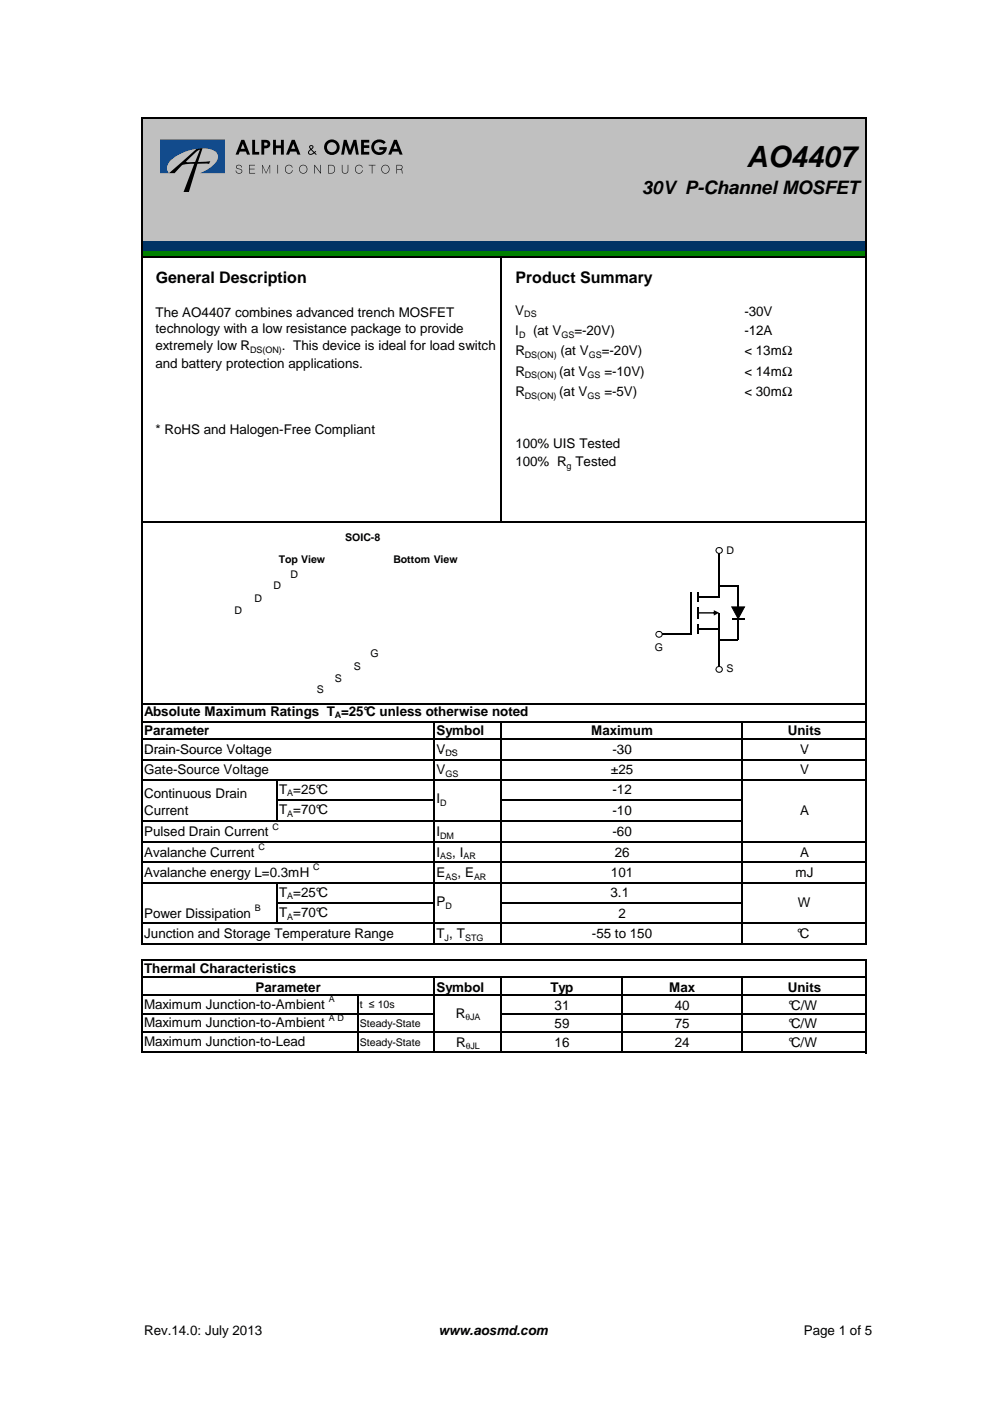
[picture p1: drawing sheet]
<svg xmlns="http://www.w3.org/2000/svg" width="210mm" height="297mm" viewBox="0 0 210 297" stroke-linecap="round" stroke-linejoin="round" font-family="sans-serif">
<path d="M30.1 25.2h153.6v25.9h-153.6z" fill="#c0c0c0"/>
<path d="M30.1 51.1h153.6v2.2h-153.6z" fill="#003365"/>
<path d="M30.1 53.3h153.6v1.3h-153.6z" fill="#008000"/>
<path d="M30 25v134.3M30.1 25.1h153.7M183.6 25.2v134.1M30.1 54.5h153.7M106.3 54.7v56M30.1 110.6h153.7M30.1 149.3h153.7M30.1 153.2h153.7M30.1 156.7h153.7M92 153.3v6M106.3 153.3v6M157.3 153.3v6" fill="none" stroke="#000" stroke-width=".25"/>
<g fill="#251a05">
<path d="M51.5 30.5h1.5l-.1 .1-.5 .2-.7 2.1a1.63 1.63 0 0 0 1.8-.5v.1a.59 .59 0 0 1-.5 .7l-2.5-.1 .1-.1 .5-.2 .7-2-.4-.2z"/>
<path d="M54.3 30.5h1.3a.72 .72 0 0 1 1 .3 .72 .72 0 0 1-.4 1 .74 .74 0 0 1-1.1 0l.1-.1a.62 .62 0 0 0 .6-.3 .62 .62 0 0 0-.1-.7l-.4 .1-.7 1.9-.1 .2 .5 .1-.1 .1-1.4 .1 .4-.3 .4-.9 .3-1.2-.3-.2z"/>
<path d="M57.1 30.5h1.5l-.1 .1-.4 .1-.3 1h.9h.6l.3-1-.4-.1 .1-.1h1.4l-.5 .2-.1 .3-.6 1.9 .3 .1v.1l-1.4-.1a.75 .75 0 0 0 .7-.8l.1-.3h-1.5l-.4 1 .4 .1v.1h-1.5l.1-.1 .4-.1 .2-.5 .6-1.7-.4-.1z"/>
<path d="M73.5 30.5h1l.3 1.8 1-1.3a1.21 1.21 0 0 1 1.4-.5l-.5 .4-.6 2 .4 .1-.1 .2-1.4-.1v-.1a.69 .69 0 0 0 .7-.8l.4-1.2-1.8 2.2h-.1l-.3-2.1-.6 1.7 .3 .2v.2h-1.1l.5-.4 .7-1.7 .1-.3-.4-.1z"/>
<path d="M77.5 30.5h2.7l-.1 .7-.2-.1a.52 .52 0 0 0-.3-.4 .52 .52 0 0 0-.5 0h-.5l-.3 1a.81 .81 0 0 0 1.1-.4h.1l-.3 1h-.2l.1-.3a.66 .66 0 0 0-1-.1l-.3 .9a1.61 1.61 0 0 0 2-.4v.1a.86 .86 0 0 1-1.3 .6l-1.9 .1v-.2a.46 .46 0 0 0 .7-.4l.6-1.9h-.4z"/>
<path d="M80.9 31.1a1.99 1.99 0 0 1 2.5-.3l-.2 .4a1 1 0 0 0-1-.6 1 1 0 0 0-.9 .8 .98 .98 0 0 0 .1 1.6 .68 .68 0 0 0 .8-.2 .68 .68 0 0 0 .1-.7l-.2-.1v-.1h1.3l-.3 .2a1.24 1.24 0 0 1-1.6 1.1 1.01 1.01 0 0 1-1.2-.5 1.01 1.01 0 0 1 .3-1.2z"/>
<path d="M47.9 35l.6-.1 .5 .1-.2 .4-.1-.4h-.5a.63 .63 0 0 0 .3 1.1 .81 .81 0 0 1-.2 1.1 .81 .81 0 0 1-1.1-.2l.1-.4a.54 .54 0 0 0 .7 .5 .54 .54 0 0 0 .2-.8l-.1-.2a.67 .67 0 0 1-.2-1.1z"/>
<path d="M50.2 34.9h1.7l-.2 .5a.58 .58 0 0 0-.9-.3l-.3 .8a.7 .7 0 0 0 .9-.2l-.2 .7a.44 .44 0 0 0-.4-.4 .44 .44 0 0 0-.4 .2l-.2 .8a1.17 1.17 0 0 0 1.3-.2l-.1 .1a.88 .88 0 0 1-1 .3h-1l.3-.1 .2-.4 .5-1.5z"/>
<path d="M53 34.9h.7l.1 1.8 1.1-1.3a.7 .7 0 0 1 1-.5l-.4 .3-.5 1.4-.1 .4 .3 .2h-1l.4-.2 .6-1.7-1.6 1.9-.2-1.9-.7 1.6 .3 .3h-.9l.1-.1a3.1 3.1 0 0 0 1.1-1.9z"/>
<path d="M56.9 34.9h.9l-.4 .3-.5 1.5-.1 .4 .3 .1h-1l.4-.2 .5-1.6 .1-.3z"/>
<path d="M58.9 35.3l.6-.3 1-.1 .3 .1-.2 .5a.76 .76 0 0 0-.7-.6 .76 .76 0 0 0-.7 .5l-.3 .4a.86 .86 0 0 0 .2 1.3 .86 .86 0 0 0 1.2-.4 .89 .89 0 0 1-1.4 .5 1.12 1.12 0 0 1 0-1.9z"/>
<path d="M65.1 34.9h.7l.7 1.8 .6-1.6-.3-.2h.8l-.3 .3-.8 2.1-1-2.1-.5 1.8 .2 .2h-.8l.3-.2 .3-.6 .4-1.3z"/>
<path d="M71.9 34.9h.9l-.4 .3-.4 1.7a.87 .87 0 0 0 1 .2 .87 .87 0 0 0 .5-.8l.3-1.2-.2-.2h.8a.77 .77 0 0 0-.6 .9 1.39 1.39 0 0 1-1.7 1.4 .62 .62 0 0 1-.3-.9l.3-1.1z"/>
<path d="M75.5 35.3l.5-.3 1-.1 .4 .1-.3 .5a.76 .76 0 0 0-.6-.6 .76 .76 0 0 0-.8 .5l-.3 .4a.86 .86 0 0 0 .2 1.3 .86 .86 0 0 0 1.3-.4 .89 .89 0 0 1-1.5 .5 1.12 1.12 0 0 1 .1-1.9z"/>
<path d="M78.4 34.8l2.1 .1-.2 .5-.2-.4h-.6l-.6 2 .2 .2h-.9l.4-.2 .6-2-.6 .1-.4 .2z"/>
<path d="M49.7 30.4h.3l.2 2a.4 .4 0 0 0 .3 .6v.2h-1.4l.4-.3v-.7h-.8l-.5 .6 .3 .2v.1l-1.1 .1 .6-.4zM49.4 31.2l-.6 .8h.7z"/>
<path d="M62.3 30.4h.2l.2 2a.4 .4 0 0 0 .4 .6l-.1 .2h-1.4l.5-.3-.1-.7h-.8l-.5 .6 .4 .2-.1 .1-1.1 .1 .6-.4zM61.9 31.2l-.6 .8h.7z"/>
<path d="M65.7 30.8l.5-.2a.51 .51 0 0 1 .8 .3 .51 .51 0 0 1-.6 .6l-.1 .1 .4 .7a.44 .44 0 0 0 .3-.7l1-.1-1.2 1a.5 .5 0 0 0 .8 .2 .81 .81 0 0 1-1.4 .2 1.31 1.31 0 0 1-1.8 0 1.26 1.26 0 0 1 1.2-1.2 .58 .58 0 0 1 .1-.9zM65.3 32a.48 .48 0 0 0 0 .8 .48 .48 0 0 0 .8-.2l-.5-.7zM66 30.9a.29 .29 0 0 0 .1 .5 .29 .29 0 0 0 .4-.3 .27 .27 0 0 0-.1-.4 .27 .27 0 0 0-.4 .2z"/>
<path d="M70 31.1l.9-.6a1.18 1.18 0 0 1 1.3 .1 1.18 1.18 0 0 1 .4 1.2 1.91 1.91 0 0 1-3.1 .9 1.58 1.58 0 0 1 .5-1.6zM70.7 30.9a1.64 1.64 0 0 0-.4 2 1.52 1.52 0 0 0 1.6-2.1l-.5-.2z"/>
<path d="M85.3 30.4h.3l.1 2a.4 .4 0 0 0 .4 .6v.2h-1.5l.5-.3v-.7h-.9l-.4 .6 .3 .2v.1l-1.1 .1 .5-.4zM85 31.2l-.6 .8h.7z"/>
<path d="M61.7 35.4a1.21 1.21 0 0 1 2 0 1.42 1.42 0 0 1-.5 1.5 1.42 1.42 0 0 1-1.6 .1 1.24 1.24 0 0 1 .1-1.6zM62.3 35.2l-.4 .5a.85 .85 0 0 0-.2 .9 .85 .85 0 0 0 .6 .6 1.46 1.46 0 0 0 1-2.1l-.4-.1z"/>
<path d="M68.5 34.9h.4a1.17 1.17 0 0 1 1.6 1.3 2.24 2.24 0 0 1-2.5 1h-.2l.4-.2 .5-1.7 .1-.2zM69.1 35l-.6 2a1.2 1.2 0 0 0 1.4-.3 1.2 1.2 0 0 0 .1-1.5z"/>
<path d="M81.2 35.4a1.21 1.21 0 0 1 2.1 0 1.42 1.42 0 0 1-.5 1.5 1.42 1.42 0 0 1-1.7 .1 1.24 1.24 0 0 1 .1-1.6zM81.8 35.2l-.4 .5a.85 .85 0 0 0-.2 .9 .85 .85 0 0 0 .6 .6 1.46 1.46 0 0 0 1.1-2.1l-.5-.1z"/>
<path d="M84.7 34.9a1.15 1.15 0 0 1 1.5 .6l-.2 .4-.5 .3a1.1 1.1 0 0 0 .6 1h-.5l-.5-1-.3 .1-.2 .7 .2 .2h-.8l.3-.2 .5-1.6 .1-.3zM85.3 35l-.4 .9 .2 .2a.55 .55 0 0 0 .7-.4 .55 .55 0 0 0-.4-.7z"/>
<path d="M33.9 36.9h1.2a3.8 3.8 0 0 1 2.3-1.7l1.7-.1-2.2 5.5h1.1l1.8-5.5h2.4l.2-.5-2.5 .2 1-2.8-1.4 .2zM37.4 34.7l2.2-2 .7-.3-1 2.4h-1.5z"/>
</g>
<path d="M46.8 33.9h39.8" fill="none" stroke="#251a05" stroke-width=".21"/>
<path d="M31.7 30.4h13.8v6.5h-5.2a5.4 5.4 0 0 0 3.8-3.1 1.58 1.58 0 0 0-1.4-1.5 10.1 10.1 0 0 0-8.8 2.5 1.46 1.46 0 0 0 0 2.1h-2.2z" fill="#014990"/>
<path d="M148 125.6v2.1M148 128.7v2.5M148 132.4v2.1" fill="none" stroke="#000" stroke-width=".42"/>
<path d="M146.4 125.6v9.1M148 126.6h4.5M156.5 131.2v4.5h-4M156.5 124.1v4.6" fill="none" stroke="#000" stroke-width=".25"/>
<g fill="#000">
<path d="M148.2 129.8h3.4v.3h-3.4zM151.3 129.4l1.2 .5-1.2 .6z"/>
<path d="M155 128.6h3l-1.5 2.8zM155.2 128.7l1.4 2.4h-.2l1.3-2.4 .2 .1h-2.7z"/>
</g>
<path d="M152.5 117.1v9.5M140.4 134.5h6M148 133.5h4.5M152.5 129.9v11.6M152.5 124.1h4" fill="none" stroke="#000" stroke-width=".3"/>
<path d="M155.2 128.7h2.7l-1.4 2.5z" fill="#000"/>
<circle cx="152.5" cy="116.7" r=".66" fill="#fff"/>
<path d="M151.7 116.7a.77 .77 0 0 1 1.5 0 .77 .77 0 0 1-1.5 0zM151.9 116.7a.55 .55 0 0 0 1.1 0 .55 .55 0 0 0-1.1 0z" fill="#000"/>
<circle cx="139.7" cy="134.5" r=".64" fill="#fff"/>
<path d="M138.9 134.5a.8 .8 0 0 1 1.6 0 .8 .8 0 0 1-1.6 0zM139.2 134.5a.53 .53 0 0 0 1 0 .53 .53 0 0 0-1 0z" fill="#000"/>
<circle cx="152.5" cy="141.9" r=".66" fill="#fff"/>
<path d="M151.7 141.9a.75 .75 0 0 1 1.5 0 .75 .75 0 0 1-1.5 0zM151.9 141.9a.55 .55 0 0 0 1.1 0 .55 .55 0 0 0-1.1 0z" fill="#000"/>
<path d="M155.2 131.2h2.7" fill="none" stroke="#000" stroke-width=".3"/>
<g fill="none" stroke="#000" stroke-width=".25">
<path d="M30 159.3v40.9M92 159.3v40.9M106.3 159.3v40.9M157.3 159.3v40.9M183.6 159.3v40.9M30.1 161h153.7M30.1 165.4h153.7M30.1 174h127.3M30.1 178.5h153.7M58.6 165.5v8.6M58.8 169.7h33.3M106.4 169.7h51"/>
<path d="M30.1 182.8h153.7M30.1 187.2h153.7M30.1 195.8h153.7M58.6 187.3v8.6M58.8 191.5h33.3M106.4 191.5h51M30 203.5v19.8M30.1 214.9h62M30.1 200.1h153.7M30.1 203.6h153.7M30.1 207.1h153.7M30.1 211h153.7"/>
<path d="M30.1 218.8h153.7M75.9 211.2v12.1M92 207.3v16M106.3 207.3v16M106.4 214.9h77.4M131.8 207.3v16M157.3 207.3v16M183.6 203.7v19.6M30.1 223.1h153.7"/>
</g>
<path d="M30.5 25.4h79.7v19.5h-79.7z" fill="#c0c0c0"/>
<g fill="#000">
<path d="M53.5 29.6h.6v2.6h.9v.6h-1.5zM57.9 29.6h.6v1.2h1.1v-1.2h.6v3.2h-.6v-1.4h-1.1v1.4h-.6zM72.9 29.6h.6l.7 2.2 .8-2.2h.5l.6 3.2h-.6l-.3-2-.7 2h-.6l-.6-2-.4 2h-.6zM76.6 29.6h1.7v.6h-1.1v.6h1.1v.6h-1.1v.8h1.1v.6h-1.7zM79.1 30.1a1.84 1.84 0 0 1 2.7 .1l-.4 .4a1.11 1.11 0 0 0-1.6-.3 1.11 1.11 0 0 0-.2 1.6 1.11 1.11 0 0 0 1.6 0l.1-.1h-.9v-.6h1.6a1.65 1.65 0 0 1-2.2 1.6 1.65 1.65 0 0 1-.7-2.7z"/>
<path d="M39.7 34l2-1.9 .7-.4-1 2.6h-1.9zM35.8 36.7h1.2l.6-.7a2.7 2.7 0 0 1 3.1-1.3h.5l-2.3 6h1.1l1.9-6h2.4l.3-.6-2.6 .2 1-3-1.1 .1-.3 .2z"/>
<path d="M51.2 29.6h.6l1.2 3.2h-.6l-.3-.7h-1.3l-.2 .7h-.6zM51.5 30.5l-.4 1.1h.8z"/>
<path d="M56 30.2v.7a.43 .43 0 0 0 .5 0 .43 .43 0 0 0 .2-.5zM55.4 29.6h.7a.95 .95 0 0 1 1.2 1 .95 .95 0 0 1-1.3 .9v1.3h-.6z"/>
<path d="M62.2 30.5l-.4 1.1h.8zM61.9 29.6h.6l1.2 3.2h-.6l-.3-.7h-1.3l-.2 .7h-.7z"/>
<path d="M65.7 31.2a.3 .3 0 0 0 .6 0 .3 .3 0 0 0-.6 0zM65.7 32a.4 .4 0 0 0 0 .7 .4 .4 0 0 0 .6-.2l.2-.2-.6-.5zM65.7 30.9a.48 .48 0 0 1 .7 .1 .48 .48 0 0 1-.3 .7l.5 .5 .3-.2 .1 .2-.2 .2 .4 .4h-.3l-.3-.3a.69 .69 0 0 1-.7 .3 .69 .69 0 0 1-.6-.6l.5-.6-.3-.4z"/>
<path d="M69.3 31.2a1.06 1.06 0 0 0 2.1 0 1.06 1.06 0 0 0-2.1 0zM68.7 31.2a1.65 1.65 0 0 1 3.3 0 1.65 1.65 0 0 1-3.3 0z"/>
<path d="M83.8 30.5l-.4 1.1h.9zM83.5 29.6h.6l1.3 3.2h-.7l-.2-.7h-1.3l-.3 .7h-.6z"/>
</g>
<path d="M33.9 29.6h13.8v7.1h-5.3a6.8 6.8 0 0 0 3.7-2.9 1.54 1.54 0 0 0-1.3-2.1 9.9 9.9 0 0 0-8.9 2.7 1.62 1.62 0 0 0-.1 2.3h-1.9z" fill="#124b8c"/>
<g fill="#000">
<path d="M50.1 35.1a.69 .69 0 0 1 .7-.1 .69 .69 0 0 1 .5 .5h-.1a.47 .47 0 0 0-.5-.5 .47 .47 0 0 0-.4 .6l.4 .2a.58 .58 0 0 1 .6 .7 .58 .58 0 0 1-.9 .3 .4 .4 0 0 1-.3-.6 .56 .56 0 0 0 .6 .5 .56 .56 0 0 0 .5-.6l-.5-.2a.5 .5 0 0 1-.6-.2 .5 .5 0 0 1 0-.6zM52.8 35h1.3v.1h-1.2v.7h1.1v.1h-1.1v.8h1.2v.1h-1.3zM55.6 35l.8 1.6 .9-1.6v1.8l-.1-1.6-.7 1.6-.8-1.6-.1 1.6zM58.8 35h.2v1.8h-.2zM60.7 35.2a.78 .78 0 0 1 .7-.3 .78 .78 0 0 1 .6 .6h-.1a.76 .76 0 0 0-1.1-.3 .76 .76 0 0 0-.1 1.2 .67 .67 0 0 0 .7 .3 .67 .67 0 0 0 .5-.6h.1a.85 .85 0 0 1-1.1 .7 .85 .85 0 0 1-.4-1.3zM66.6 35l1.3 1.6v-1.6h.1v1.8l-1.2-1.6v1.6h-.2zM72.5 35h.1v1.2a.56 .56 0 0 0 .6 .5 .56 .56 0 0 0 .5-.5v-1.2h.1v1.2a.68 .68 0 0 1-.6 .6 .68 .68 0 0 1-.7-.6zM75.5 35.2a.78 .78 0 0 1 .8-.3 .78 .78 0 0 1 .6 .6h-.1a.76 .76 0 0 0-1.2-.3 .76 .76 0 0 0-.1 1.2 .67 .67 0 0 0 .8 .3 .67 .67 0 0 0 .5-.6h.1a.85 .85 0 0 1-1.1 .7 .85 .85 0 0 1-.5-1.3zM78.2 35h1.4v.1h-.6v1.7h-.2v-1.7h-.6z"/>
<path d="M63.5 35.8a.8 .8 0 0 1 1.6 0 .8 .8 0 0 1-1.6 0zM63.4 35.9a.91 .91 0 0 0 1.8 0 .91 .91 0 0 0-1.8 0z"/>
<path d="M69.7 35.1h.6a.82 .82 0 0 1 .6 .8 .82 .82 0 0 1-.6 .8h-.6zM69.6 35v1.8h.7a.93 .93 0 0 0 .7-.9 .93 .93 0 0 0-.7-.9z"/>
<path d="M80.9 35.8a.8 .8 0 0 1 1.6 0 .8 .8 0 0 1-1.6 0zM80.8 35.9a.95 .95 0 0 0 1.9 0 .95 .95 0 0 0-1.9 0z"/>
<path d="M84.2 35.1h.6a.4 .4 0 0 1 .4 .4 .4 .4 0 0 1-.5 .4h-.5zM84.1 35v1.8h.1v-.8l.9 .1 .1 .6 .2 .1-.1-.6-.2-.3a.51 .51 0 0 0 .2-.6 .51 .51 0 0 0-.5-.3z"/>
</g>
<text font-size="6.2" x="158.3" y="35.3">AO4407</text>
<text font-size="3.9" x="136.1" y="41.2">30V P-Channel MOSFET</text>
<g font-size="3.4">
<text x="33" y="59.9">General Description</text>
<text x="109.3" y="59.9">Product Summary</text>
</g>
<g font-size="2.8">
<text x="33" y="67.2">The AO4407 combines advanced trench MOSFET</text>
<text x="33" y="70.7">technology with a low resistance package to provide</text>
<text x="109.3" y="71">I</text>
<text x="109.3" y="66.7">V</text>
<text x="113" y="71">(at V</text>
<text x="121.8" y="71">=-20V)</text>
<text x="157.8" y="71">-12A</text>
<text x="157.8" y="66.9">-30V</text>
<text x="33" y="74.2">extremely low R</text>
<text x="59.8" y="74.2">. This device is ideal for load switch</text>
<text x="109.3" y="75.4">R</text>
<text x="118.8" y="75.4">(at V</text>
<text x="127.6" y="75.4">=-20V)</text>
<text x="157.8" y="75.4">&lt; 13mΩ</text>
<text x="33" y="78.1">and battery protection applications.</text>
<text x="109.3" y="84">R</text>
<text x="109.3" y="79.7">R</text>
<text x="118.6" y="84">(at V</text>
<text x="118.6" y="79.7">(at V</text>
<text x="128.1" y="84">=-5V)</text>
<text x="128.1" y="79.7">=-10V)</text>
<text x="157.8" y="84">&lt; 30mΩ</text>
<text x="157.8" y="79.7">&lt; 14mΩ</text>
<text x="33" y="92.1">* RoHS and Halogen-Free Compliant</text>
<text x="109.3" y="95">100% UIS Tested</text>
<text x="109.3" y="98.8">100% R Tested</text>
<text x="30.6" y="151.8">Absolute Maximum Ratings T =25°C unless otherwise noted</text>
<text x="30.6" y="155.9">Parameter</text>
<text x="92.5" y="155.9">Symbol</text>
<text x="125.3" y="155.9">Maximum</text>
<text x="167" y="155.9">Units</text>
<text x="30.6" y="159.8">Drain-Source Voltage</text>
<text x="92.5" y="159.8">V</text>
<text x="129.9" y="159.8">-30</text>
<text x="169.6" y="159.8">V</text>
<text x="30.6" y="164.1">Gate-Source Voltage</text>
<text x="92.5" y="164.1">V</text>
<text x="129.5" y="164.1">±25</text>
<text x="169.6" y="164.1">V</text>
<text x="30.6" y="169.2">Continuous Drain</text>
<text x="30.6" y="172.8">Current</text>
<text x="59.2" y="172.6">T =70°C</text>
<text x="59.2" y="168.3">T =25°C</text>
<text x="92.5" y="170.3">I</text>
<text x="129.9" y="168.4">-12</text>
<text x="129.9" y="172.8">-10</text>
<text x="169.6" y="172.8">A</text>
<text x="30.6" y="177.3">Pulsed Drain Current</text>
<text x="92.5" y="177.3">I</text>
<text x="129.9" y="177.3">-60</text>
<text x="30.6" y="185.9">Avalanche energy L=0.3mH</text>
<text x="30.6" y="181.6">Avalanche Current</text>
<text x="92.5" y="181.6">I</text>
<text x="92.5" y="185.9">E</text>
<text x="95.9" y="181.6">, I</text>
<text x="97" y="185.9">, E</text>
<text x="129.5" y="185.9">101</text>
<text x="130.3" y="181.6">26</text>
<text x="168.7" y="185.9">mJ</text>
<text x="169.6" y="181.6">A</text>
<text x="59.2" y="190.1">T =25°C</text>
<text x="129.5" y="190.2">3.1</text>
<text x="30.6" y="194.6">Power Dissipation</text>
<text x="59.2" y="194.4">T =70°C</text>
<text x="92.5" y="192.2">P</text>
<text x="131.1" y="194.6">2</text>
<text x="169.2" y="192.3">W</text>
<text x="30.6" y="198.9">Junction and Storage Temperature Range</text>
<text x="92.5" y="198.9">T , T</text>
<text x="125.5" y="198.9">-55 to 150</text>
<text x="169" y="198.9">°C</text>
<text x="30.6" y="206.3">Thermal Characteristics</text>
<text x="30.6" y="213.9">Maximum Junction-to-Ambient</text>
<text x="54.2" y="210.2">Parameter</text>
<text x="92.5" y="210.2">Symbol</text>
<text x="96.6" y="215.7">R</text>
<text x="116.7" y="210.2">Typ</text>
<text x="117.6" y="214.1">31</text>
<text x="141.9" y="210.2">Max</text>
<text x="143.1" y="214.1">40</text>
<text x="167" y="210.2">Units</text>
<text x="167.2" y="214.1">°C/W</text>
<text x="30.6" y="217.8">Maximum Junction-to-Ambient</text>
<text x="30.6" y="221.8">Maximum Junction-to-Lead</text>
<text x="96.7" y="221.9">R</text>
<text x="117.6" y="221.9">16</text>
<text x="117.6" y="218">59</text>
<text x="143.1" y="218">75</text>
<text x="143.1" y="221.9">24</text>
<text x="167.2" y="218">°C/W</text>
<text x="167.2" y="221.9">°C/W</text>
<text x="30.6" y="283">Rev.14.0: July 2013</text>
<text x="93" y="283">www.aosmd.com</text>
<text x="170.4" y="283">Page 1 of 5</text>
</g>
<g font-size="2.2">
<text x="59.1" y="119.3">Top View</text>
<text x="73.2" y="114.8">SOIC-8</text>
<text x="83.4" y="119.3">Bottom View</text>
<text x="154" y="117.5">D</text>
<text x="58" y="124.9">D</text>
<text x="61.6" y="122.6">D</text>
<text x="49.7" y="130.3">D</text>
<text x="54" y="127.6">D</text>
<text x="138.8" y="138">G</text>
<text x="75" y="142.1">S</text>
<text x="78.6" y="139.4">G</text>
<text x="154" y="142.6">S</text>
<text x="67.2" y="147">S</text>
<text x="71" y="144.5">S</text>
<text x="76.3" y="213.8">t ≤ 10s</text>
<text x="76.3" y="217.7">Steady-State</text>
<text x="76.3" y="221.8">Steady-State</text>
</g>
<g font-size="1.9">
<text x="110.1" y="71.6">D</text>
<text x="111.2" y="67.3">DS</text>
<text x="119" y="71.6">GS</text>
<text x="53" y="74.8">DS(ON)</text>
<text x="111.3" y="75.9">DS(ON)</text>
<text x="124.8" y="75.9">GS</text>
<text x="111.3" y="80.2">DS(ON)</text>
<text x="124.6" y="80.2">GS</text>
<text x="111.3" y="84.5">DS(ON)</text>
<text x="124.6" y="84.5">GS</text>
<text x="120.1" y="99.4">g</text>
<text x="71" y="152.3">A</text>
<text x="94.4" y="160.3">DS</text>
<text x="94.4" y="164.7">GS</text>
<text x="60.9" y="168.9">A</text>
<text x="60.9" y="173.2">A</text>
<text x="93.3" y="170.9">D</text>
<text x="57.8" y="175.9">C</text>
<text x="93.3" y="177.8">DM</text>
<text x="54.8" y="180.2">C</text>
<text x="66.4" y="184.5">C</text>
<text x="93.3" y="182.2">AS</text>
<text x="98.3" y="182.2">AR</text>
<text x="60.9" y="190.7">A</text>
<text x="94.4" y="186.5">AS</text>
<text x="100.5" y="186.5">AR</text>
<text x="54" y="193.2">B</text>
<text x="60.9" y="195">A</text>
<text x="94.4" y="192.7">D</text>
<text x="94.3" y="199.4">J</text>
<text x="98.6" y="199.4">STG</text>
<text x="69.7" y="212.5">A</text>
<text x="69.7" y="216.4">A D</text>
<text x="98.7" y="216.3">θJA</text>
<text x="98.8" y="222.5">θJL</text>
</g>
</svg>
